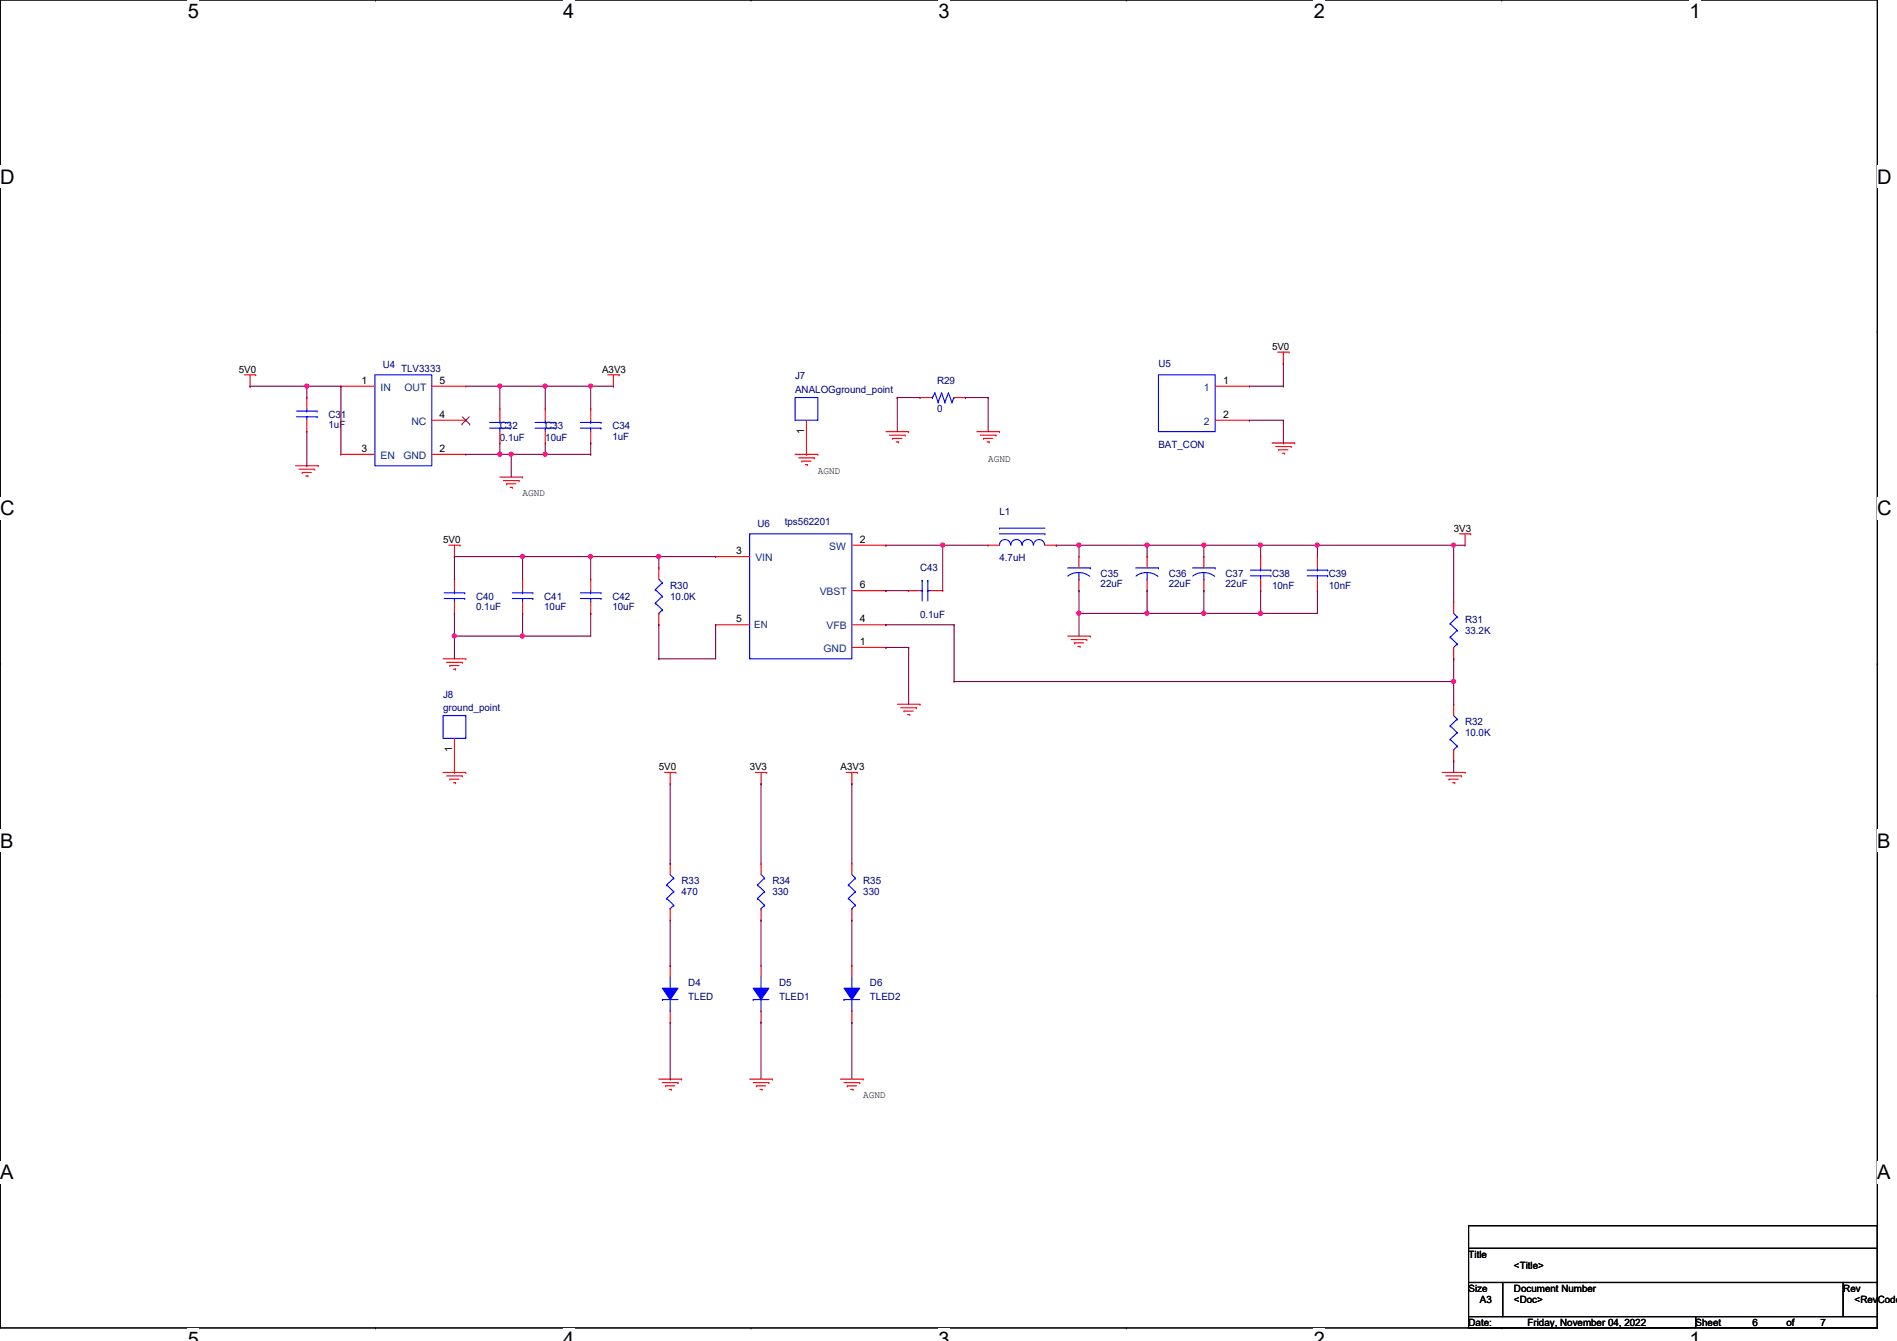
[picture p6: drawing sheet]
<svg xmlns="http://www.w3.org/2000/svg" width="297mm" height="210mm" viewBox="0 0 297 210" stroke-linecap="round" stroke-linejoin="round" font-family="sans-serif">
<path d="M0 0h294v207.9h-294z" fill="none" stroke="#000" stroke-width=".17"/>
<g fill="#fff">
<path d="M29.4 0h1.8v3.5h-1.8z"/>
<path d="M29.4 207.9h1.8v2h-1.8z"/>
</g>
<path d="M58.8 0h.1M58.8 207.9h.1" fill="none" stroke="#000" stroke-width=".17"/>
<g fill="#fff">
<path d="M88.2 0h1.7v3.5h-1.7z"/>
<path d="M88.2 207.9h1.7v2h-1.7z"/>
</g>
<path d="M117.6 0h.1M117.6 207.9h.1" fill="none" stroke="#000" stroke-width=".17"/>
<g fill="#fff">
<path d="M147 0h1.7v3.5h-1.7z"/>
<path d="M147 207.9h1.7v2h-1.7z"/>
</g>
<path d="M176.4 0h.1M176.4 207.9h.1" fill="none" stroke="#000" stroke-width=".17"/>
<g fill="#fff">
<path d="M205.7 0h1.8v3.5h-1.8z"/>
<path d="M205.7 207.9h1.8v2h-1.8z"/>
</g>
<path d="M235.2 0h.1M235.2 207.9h.1" fill="none" stroke="#000" stroke-width=".17"/>
<g fill="#fff">
<path d="M264.5 0h1.8v3.5h-1.8z"/>
<path d="M264.5 207.9h1.8v2h-1.8z"/>
<path d="M0 26h2.3v3.4h-2.3z"/>
<path d="M294 26h2.2v3.4h-2.2z"/>
<path d="M0 77.9h2.3v3.5h-2.3z"/>
<path d="M294 77.9h2.2v3.5h-2.2z"/>
</g>
<path d="M0 51.9h.1M294 51.9h.1" fill="none" stroke="#000" stroke-width=".17"/>
<g fill="#fff">
<path d="M0 129.9h2.1v3.4h-2.1z"/>
<path d="M294 129.9h2v3.4h-2z"/>
</g>
<path d="M0 103.9h.1M294 103.9h.1" fill="none" stroke="#000" stroke-width=".17"/>
<path d="M0 103.9h.1M294 103.9h.1" fill="none" stroke="#000" stroke-width=".16"/>
<g fill="#fff">
<path d="M0 181.8h2.1v3.5h-2.1z"/>
<path d="M294 181.8h2v3.5h-2z"/>
</g>
<path d="M0 155.9h.1M294 155.9h.1M230 191.9h64v3.5h-64zM230 195.4h64v5.3h-64zM230 200.7h5.3v5.4h-5.3zM230 206.1h35.5v1.8h-35.5zM235.3 200.7h53.3v5.4h-53.3zM265.5 206.1h28.5v1.8h-28.5zM288.6 200.7h5.4v5.4h-5.4z" fill="none" stroke="#000" stroke-width=".17"/>
<g fill="none" stroke="#f00" stroke-width=".17">
<path d="M38.3 58.7h1.7M39.2 58.7v1.8M40 58.7h.1M95.2 58.7h1.7M96.1 58.7v1.8M96.9 58.7h.1M200.1 55.1h1.7M201 56.9h.1M201 55.1v1.8M201.8 55.1h.1M39.2 60.5h.1M46.3 72.9h3.5"/>
<path d="M46.8 73.4h2.5M47.3 74h.1M47.3 74h1.5M47.9 74.5h.3M48 62.2h.1M48 67.6h.1M48 62.2v1.8M48 65.8v1.8M48.2 74.5h.1M49.3 73.4h.1M49.8 72.9h.1M78.3 74.7h3.5"/>
<path d="M78.8 75.2h2.5M79.3 75.7h.1M79.3 75.7h1.5M79.9 76.3h.3M80.2 76.3h.1M81.3 75.2h.1M81.8 74.7h.1M85.4 64h.1M85.4 69.3h.1M85.4 64v1.8M85.4 67.6v1.7M96.1 60.5h.1"/>
<path d="M124.5 71.1h3.6M125 71.7h2.5M125.6 72.2h.1M125.6 72.2h1.4M126.1 72.7h.3M126.4 72.7h.1M127.5 71.7h.1M128.1 71.1h.1M138.7 67.6h3.6M139.3 68.1h2.4M139.8 68.6h.1M139.8 68.6h1.4"/>
<path d="M140.3 69.2h.4M140.7 69.2h.1M141.7 68.1h.1M142.3 67.6h.1M152.9 67.6h3.6M153.5 68.1h2.5M154 68.6h.1M154 68.6h1.4M154.6 69.2h.3M154.9 69.2h.1M156 68.1h.1M156.5 67.6h.1"/>
<path d="M199.2 69.3h3.5M199.7 69.9h2.5M200.2 70.4h.1M200.2 70.4h1.5M200.8 71h.3M201.1 71h.1M202.2 69.9h.1M202.7 69.3h.1M70.3 85.3h1.7M71.2 87.1h.1M71.2 90.7h.1M71.2 96h.1"/>
<path d="M71.2 85.3v1.8M71.2 90.7v1.8M71.2 94.2v1.8M72 85.3h.1M81.8 90.7h.1M81.8 96h.1M81.8 90.7v1.8M81.8 94.2v1.8M92.5 90.7h.1M92.5 96h.1M92.5 90.7v1.8M92.5 94.2v1.8"/>
<path d="M103.2 88.9h.1M103.2 97.8h.1M103.2 88.9v1.8M103.2 96v1.8M142.3 92.5h.1M142.3 92.5h1.8M145.8 92.5h1.8M147.6 92.5h.1M154.7 85.3h.1M154.7 85.3h1.8M163.6 85.3h1.8M165.4 85.3h.1"/>
<path d="M167.2 99.6h3.5M170.7 99.6h.1M188.5 87.1h.1M188.5 92.5h.1M188.5 87.1v1.8M188.5 90.7v1.8M206.3 87.1h.1M206.3 92.5h.1M206.3 87.1v1.8M206.3 90.7v1.8M227.6 94.2h.1M227.6 94.2v1.8"/>
<path d="M228.5 83.6h1.8M229.4 85.3h.1M229.4 83.6v1.7M230.3 83.6h.1M69.4 103.1h3.5M69.9 103.7h2.5M70.4 104.2h.1M70.4 104.2h1.5M71 104.7h.3M71.3 104.7h.1M72.4 103.7h.1M72.9 103.1h.1"/>
<path d="M140.5 110.2h3.6M141.1 110.8h2.4M141.6 111.3h.1M141.6 111.3h1.4M142.1 111.8h.3M142.4 111.8h.1M143.5 110.8h.1M144.1 110.2h.1M167.7 100.1h2.5M168.2 100.6h.1M168.2 100.6h1.5M168.8 101.2h.3"/>
<path d="M169.1 101.2h.1M170.2 100.1h.1M227.6 103.1h.1M227.6 101.3v1.8M69.4 120.9h3.5M69.9 121.5h2.5M70.4 122h.1M70.4 122h1.5M71 122.5h.3M71.3 122.5h.1M72.4 121.5h.1M72.9 120.9h.1"/>
<path d="M104.1 120.9h1.7M104.9 122.7h.1M104.9 120.9v1.8M105.8 120.9h.1M118.3 120.9h1.8M119.2 122.7h.1M119.2 135.1h.1M119.2 120.9v1.8M119.2 135.1v1.8M120.1 120.9h.1M132.5 120.9h1.8M133.4 122.7h.1"/>
<path d="M133.4 120.9v1.8M134.3 120.9h.1M225.8 120.9h3.6M226.4 121.5h2.5M226.9 122h.1M226.9 122h1.4M227.5 122.5h.3M227.8 122.5h.1M228.9 121.5h.1M229.4 120.9h.1M119.2 144h.1M119.2 142.2v1.8"/>
<path d="M103.2 168.9h3.5M103.7 169.5h2.5M104.2 170h.1M104.2 170h1.5M104.8 170.5h.3M105.1 170.5h.1M106.2 169.5h.1M106.7 168.9h.1M117.4 168.9h3.5M117.9 169.5h2.5M118.4 170h.1M118.4 170h1.5"/>
<path d="M119 170.5h.3M119.3 170.5h.1M120.4 169.5h.1M120.9 168.9h.1M131.6 168.9h3.6M132.2 169.5h2.4M132.7 170h.1M132.7 170h1.4M133.2 170.5h.4M133.6 170.5h.1M134.6 169.5h.1M135.2 168.9h.1"/>
</g>
<g fill="none" stroke="#00f" stroke-width=".17">
<path d="M46.4 65.2h3.3M46.4 64.3h3.3M48 64.3h.1M48 65.2h.1M48 64v.3M48 65.2v.6M49.7 65.2h.1M49.7 64.3h.1M83.8 67h3.2M83.8 66.1h3.2M85.4 66.1h.1M85.4 67h.1"/>
<path d="M85.4 65.8v.3M85.4 67v.6M87 67h.1M87 66.1h.1M69.6 93.7h3.2M69.6 92.8h3.2M71.2 92.8h.1M71.2 93.7h.1M71.2 92.5v.3M71.2 93.7v.5M72.8 93.7h.1M72.8 92.8h.1"/>
<path d="M80.2 93.7h3.2M80.2 92.8h3.2M81.8 92.8h.1M81.8 93.7h.1M81.8 92.5v.3M81.8 93.7v.5M83.4 93.7h.1M83.4 92.8h.1M90.9 93.7h3.2M90.9 92.8h3.2M92.5 92.8h.1M92.5 93.7h.1"/>
<path d="M92.5 92.5v.3M92.5 93.7v.5M94.1 93.7h.1M94.1 92.8h.1M102.6 92.3h.1M102.6 94.4h.1M102.6 92.3l1.1 1M102.6 94.4l1.1 1.1M103.2 96h.1M103.2 90.7l.5 .5M103.7 91.2h.1M103.7 93.3h.1"/>
<path d="M103.7 95.5h.1M103.7 91.2l-1.1 1.1M103.7 93.3l-1.1 1.1M103.7 95.5l-.5 .5M144.1 92.5h.3M144.4 92.5h.1M144.4 90.8h.1M144.4 90.8v3.3M145.3 90.8h.1M145.3 92.5h.1M145.3 92.5h.5M145.3 90.8v3.3"/>
<path d="M156.5 85.3a.87 .87 0 0 1 .9-.8 .87 .87 0 0 1 .8 .8M156.5 82.7h.1M156.5 82.7h7.1M156.5 83.6h7.1M158.3 85.3a.87 .87 0 0 1 .8-.8 .87 .87 0 0 1 .9 .8M160.1 85.3a.87 .87 0 0 1 .8-.8 .87 .87 0 0 1 .9 .8M161.8 85.3a.87 .87 0 0 1 .9-.8 .87 .87 0 0 1 .9 .8M163.6 83.6h.1M186.7 88.9h3.6M188.5 90.7h.1M188.5 89.6l.7 .1 1 .5M188.5 89.6l-1.1 .2-.6 .4"/>
<path d="M188.5 89.6v1.1M190.3 88.9h.1M204.7 90.1h3.2M204.7 89.2h3.2M206.3 89.2h.1M206.3 90.1h.1M206.3 88.9v.3M206.3 90.1v.6M207.9 90.1h.1M207.9 89.2h.1M227.1 97.6h.1M227.1 99.7h.1"/>
<path d="M227.1 97.6l1.1 1.1M227.1 99.7l1.1 1.1M227.6 96l.6 .6M228.2 96.6h.1M228.2 98.7h.1M228.2 96.6l-1.1 1M228.2 98.7l-1.1 1M227.6 101.3h.1M228.2 100.8h.1M228.2 100.8l-.6 .5M118.6 138.5h.1M118.6 138.5l1.1 1.1"/>
<path d="M119.2 136.9l.5 .6M119.7 137.5h.1M119.7 139.6h.1M119.7 137.5l-1.1 1M119.7 139.6l-1.1 1M117.9 156.5h.1M117.9 156.5h2.5M118.6 140.6h.1M118.6 140.6l1.1 1.1M119.2 142.2h.1M119.2 154.7h.1M119.2 158.2h.1"/>
<path d="M119.2 152.9v1.8M119.2 156.5v1.7M119.7 141.7h.1M119.7 141.7l-.5 .5"/>
</g>
<path d="M117.9 154.7h2.5l-1.2 1.8z" fill-rule="evenodd" fill="#00f"/>
<g fill="none" stroke="#00f" stroke-width=".17">
<path d="M58.7 58.7h8.9v14.2h-8.9zM76.7 67h3.2M76.7 66.1h3.2M78.3 66.1h.1M78.3 67h.1M78.3 65.8v.3M78.3 67v.6M79.9 67h.1M79.9 66.1h.1M145.8 62.2h.2M146 62.2h.1M146.4 61.5h.1"/>
<path d="M146.4 61.5l-.4 .7M146.4 61.5l.5 1.4M146.9 62.9h.1M147.4 61.5h.1M147.4 61.5l-.5 1.4M147.4 61.5l.6 1.4M148 62.9h.1M148.5 61.5h.1M148.5 61.5l-.5 1.4M148.5 61.5l.6 1.4M149.1 62.9h.1M149.4 62.2h.1"/>
<path d="M149.4 62.2l-.3 .7M117.4 83.6h16v19.5h-16zM167.2 88.9h3.5M168.9 90.7h.1M168.9 89.6l.8 .1 .9 .5M168.9 89.6l-1.1 .2-.6 .4M168.9 89.6v1.1M170.7 88.9h.1M177.8 88.9h3.6M179.6 90.7h.1M179.6 89.6l.7 .1 1 .5M179.6 89.6l-1.1 .2-.6 .4"/>
<path d="M179.6 89.6v1.1M181.4 88.9h.1M195.8 90.1h3.2M195.8 89.2h3.2M197.4 89.2h.1M197.4 90.1h.1M197.4 88.9v.3M197.4 90.1v.6M199 90.1h.1M199 89.2h.1M227.1 113.6h.1M227.1 115.7h.1"/>
<path d="M227.1 113.6l1.1 1.1M227.1 115.7l1.1 1.1M227.6 117.3h.1M227.6 112l.6 .6M228.2 112.6h.1M228.2 114.7h.1M228.2 116.8h.1M228.2 112.6l-1.1 1M228.2 114.7l-1.1 1M228.2 116.8l-.6 .5M104.4 138.5h.1M104.4 138.5l1.1 1.1"/>
<path d="M104.9 136.9l.6 .6M105.5 137.5h.1M105.5 139.6h.1M105.5 137.5l-1.1 1M105.5 139.6l-1.1 1M132.8 138.5h.1M132.8 138.5l1.1 1.1M133.4 136.9l.5 .6M133.9 137.5h.1M133.9 139.6h.1M133.9 137.5l-1.1 1M133.9 139.6l-1.1 1"/>
<path d="M103.7 156.5h.1M103.7 156.5h2.5M104.4 140.6h.1M104.4 140.6l1.1 1.1M104.9 142.2h.1M104.9 154.7h.1M104.9 158.2h.1M104.9 152.9v1.8M104.9 156.5v1.7M105.5 141.7h.1M105.5 141.7l-.6 .5M117.9 154.7h2.5l-1.2 1.8z"/>
<path d="M132.8 140.6h.1M132.8 140.6l1.1 1.1M133.4 142.2h.1M133.9 141.7h.1M133.9 141.7l-.5 .5"/>
</g>
<g fill="none" stroke="#f00" stroke-width=".17">
<path d="M53.4 60.5h.1M53.4 71.1h.1M53.4 60.5h5.3M53.4 71.1h5.3M67.6 60.5h5.3M67.6 71.1h5.3M67.6 65.8h5.3M72.9 71.1h.1M72.9 60.5h.1M72.9 65.8h.1M78.3 64h.1M78.3 69.3h.1"/>
<path d="M78.3 64v1.8M78.3 67.6v1.7M144.1 62.2h.1M144.1 62.2h1.7M149.4 62.2h1.8M151.2 62.2h.1M112.1 87.1h.1M112.1 97.8h.1M112.1 97.8h5.3M112.1 87.1h5.3M133.4 92.5h5.3M133.4 97.8h5.3"/>
<path d="M133.4 85.3h5.3M138.7 92.5h.1M138.7 97.8h.1M138.7 85.3h.1M168.9 87.1h.1M168.9 92.5h.1M168.9 87.1v1.8M168.9 90.7v1.8M179.6 87.1h.1M179.6 92.5h.1M179.6 87.1v1.8M179.6 90.7v1.8"/>
<path d="M197.4 87.1h.1M197.4 92.5h.1M197.4 87.1v1.8M197.4 90.7v1.8M133.4 101.3h5.3M138.7 101.3h.1M227.6 110.2h.1M227.6 119.1h.1M227.6 110.2v1.8M227.6 117.3v1.8M104.9 135.1h.1M104.9 135.1v1.8"/>
<path d="M133.4 135.1h.1M133.4 135.1v1.8M104.9 144h.1M104.9 142.2v1.8M119.2 151.1h.1M119.2 151.1v1.8M119.2 158.2v1.8M133.4 144h.1M133.4 142.2v1.8M119.2 160h.1"/>
</g>
<path d="M72.3 66.4h.1M72.4 65.2l1.1 1.2M73.5 65.2l-1.2 1.2M73.5 66.4h.1" fill="none" stroke="#804000" stroke-width=".16"/>
<path d="M103.7 154.7h2.5l-1.3 1.8z" fill-rule="evenodd" fill="#00f"/>
<g fill="none" stroke="#00f" stroke-width=".17">
<path d="M90.9 67h3.2M90.9 66.1h3.2M92.5 66.1h.1M92.5 67h.1M92.5 65.8v.3M92.5 67v.6M94.1 67h.1M94.1 66.1h.1M69.4 112h3.5v3.6h-3.5zM103.7 154.7h2.5l-1.3 1.8zM132.2 156.5h.1M132.2 156.5h2.4"/>
<path d="M133.4 154.7h.1M133.4 158.2h.1M133.4 152.9v1.8M133.4 156.5v1.7"/>
</g>
<path d="M92.5 64h.1M92.5 69.3h.1M92.5 64v1.8M92.5 67.6v1.7M71.2 115.6v5.3M71.2 120.9h.1M104.9 151.1h.1M104.9 151.1v1.8M104.9 158.2v1.8M104.9 160h.1" fill="none" stroke="#f00" stroke-width=".17"/>
<path d="M132.2 154.7h2.4l-1.2 1.8z" fill-rule="evenodd" fill="#00f"/>
<path d="M181.4 58.7h8.9v8.9h-8.9zM124.5 62.2h3.6v3.6h-3.6zM132.2 154.7h2.4l-1.2 1.8z" fill="none" stroke="#00f" stroke-width=".17"/>
<path d="M126.3 71.1h.1M126.3 65.8v5.3M190.3 60.5h5.3M190.3 65.8h5.3M195.6 60.5h.1M195.6 65.8h.1M133.4 151.1h.1M133.4 151.1v1.8M133.4 158.2v1.8M133.4 160h.1" fill="none" stroke="#f00" stroke-width=".17"/>
<path d="M39.2 60.5h.1M39.2 60.5h8.8M48 60.5h.1M48 60.5v1.7" fill="none" stroke="#800040" stroke-width=".17"/>
<circle cx="48" cy="60.4" r=".32" fill="#f0f"/>
<circle cx="48" cy="60.4" r=".32" fill="none" stroke="#f0f" stroke-width=".17"/>
<path d="M48 60.5h.1M48 60.5h5.4M72.9 60.5h5.4M78.3 60.5h.1" fill="none" stroke="#800040" stroke-width=".17"/>
<circle cx="78.2" cy="60.4" r=".32" fill="#f0f"/>
<circle cx="78.2" cy="60.4" r=".32" fill="none" stroke="#f0f" stroke-width=".17"/>
<g fill="none" stroke="#800040" stroke-width=".17">
<path d="M201 56.9h.1M201 56.9v3.6M72.9 71.1h5.4M78.3 71.1h.1M92.5 60.5h.1M92.5 69.3h.1M92.5 60.5v3.5M92.5 69.3v1.8M92.5 60.5h3.6M140.5 62.2h.1M140.5 62.2h3.6M140.5 62.2v5.4"/>
<path d="M151.2 62.2h.1M151.2 62.2h3.5M154.7 62.2h.1M154.7 62.2v5.4"/>
</g>
<circle cx="78.2" cy="71.1" r=".32" fill="#f0f"/>
<circle cx="78.2" cy="71.1" r=".32" fill="none" stroke="#f0f" stroke-width=".17"/>
<path d="M80 71.1h.1M80 71.1v3.6M138.7 85.3h.1M138.7 85.3h8.9" fill="none" stroke="#800040" stroke-width=".17"/>
<circle cx="147.6" cy="85.3" r=".32" fill="#f0f"/>
<circle cx="147.6" cy="85.3" r=".32" fill="none" stroke="#f0f" stroke-width=".17"/>
<path d="M147.6 85.3h.1M147.6 85.3v7.2M147.6 85.3h7.1M165.4 85.3h.1M165.4 85.3h14.2M168.9 85.3h.1M168.9 85.3v1.8" fill="none" stroke="#800040" stroke-width=".17"/>
<circle cx="168.9" cy="85.3" r=".32" fill="#f0f"/>
<circle cx="168.9" cy="85.3" r=".32" fill="none" stroke="#f0f" stroke-width=".17"/>
<path d="M179.6 85.3h.1M179.6 85.3h8.9" fill="none" stroke="#800040" stroke-width=".17"/>
<circle cx="188.5" cy="85.3" r=".32" fill="#f0f"/>
<circle cx="188.5" cy="85.3" r=".32" fill="none" stroke="#f0f" stroke-width=".17"/>
<circle cx="179.6" cy="85.3" r=".32" fill="#f0f"/>
<circle cx="179.6" cy="85.3" r=".32" fill="none" stroke="#f0f" stroke-width=".17"/>
<path d="M71.2 87.1h.1M71.2 87.1h10.6M179.6 85.3h.1M179.6 85.3v1.8M188.5 85.3h.1M188.5 85.3v1.8M188.5 85.3h8.9M197.4 85.3h.1M227.6 85.3h.1M227.6 85.3h1.8M227.6 85.3v8.9" fill="none" stroke="#800040" stroke-width=".17"/>
<circle cx="81.8" cy="87.1" r=".32" fill="#f0f"/>
<circle cx="81.8" cy="87.1" r=".32" fill="none" stroke="#f0f" stroke-width=".17"/>
<path d="M71.2 87.1h.1M71.2 87.1v3.6M81.8 87.1h.1M81.8 87.1v3.6M81.8 87.1h10.7" fill="none" stroke="#800040" stroke-width=".17"/>
<circle cx="92.5" cy="87.1" r=".32" fill="#f0f"/>
<circle cx="92.5" cy="87.1" r=".32" fill="none" stroke="#f0f" stroke-width=".17"/>
<path d="M92.5 87.1h.1M92.5 87.1v3.6M92.5 87.1h19.6M103.2 87.1h.1" fill="none" stroke="#800040" stroke-width=".17"/>
<circle cx="103.1" cy="87.1" r=".32" fill="#f0f"/>
<circle cx="103.1" cy="87.1" r=".32" fill="none" stroke="#f0f" stroke-width=".17"/>
<g fill="none" stroke="#800040" stroke-width=".17">
<path d="M71.2 96h.1M71.2 96v3.6M81.8 96h.1M81.8 96v3.6M92.5 96h.1M92.5 96v3.6M103.2 87.1h.1M103.2 87.1v1.8M138.7 92.5h.1M138.7 92.5h3.6M168.9 92.5h.1M168.9 96h.1"/>
<path d="M168.9 92.5v7.1M179.6 92.5h.1M179.6 92.5v3.5h-10.7M188.5 92.5h.1M188.5 92.5v3.5"/>
</g>
<circle cx="168.9" cy="96" r=".32" fill="#f0f"/>
<circle cx="168.9" cy="96" r=".32" fill="none" stroke="#f0f" stroke-width=".17"/>
<path d="M179.6 96h.1M179.6 96h8.9" fill="none" stroke="#800040" stroke-width=".17"/>
<circle cx="188.5" cy="96" r=".32" fill="#f0f"/>
<circle cx="188.5" cy="96" r=".32" fill="none" stroke="#f0f" stroke-width=".17"/>
<circle cx="179.6" cy="96" r=".32" fill="#f0f"/>
<circle cx="179.6" cy="96" r=".32" fill="none" stroke="#f0f" stroke-width=".17"/>
<path d="M71.2 99.6h.1M71.2 99.6h10.6M103.2 97.8h.1M103.2 97.8v5.3M112.1 97.8h.1M112.1 97.8v5.3M138.7 97.8h.1M138.7 97.8h10.7M149.4 97.8h.1M149.4 97.8v8.9" fill="none" stroke="#800040" stroke-width=".17"/>
<circle cx="81.8" cy="99.5" r=".32" fill="#f0f"/>
<circle cx="81.8" cy="99.5" r=".32" fill="none" stroke="#f0f" stroke-width=".17"/>
<circle cx="71.1" cy="99.5" r=".32" fill="#f0f"/>
<circle cx="71.1" cy="99.5" r=".32" fill="none" stroke="#f0f" stroke-width=".17"/>
<path d="M71.2 99.6h.1M71.2 99.6v3.5M81.8 99.6h.1M81.8 99.6h10.7M103.2 103.1h.1M103.2 103.1h8.9M138.7 101.3h.1M138.7 101.3h3.6M142.3 101.3h.1M142.3 101.3v8.9M227.6 103.1h.1M227.6 103.1v3.6" fill="none" stroke="#800040" stroke-width=".17"/>
<circle cx="227.6" cy="106.7" r=".32" fill="#f0f"/>
<circle cx="227.6" cy="106.7" r=".32" fill="none" stroke="#f0f" stroke-width=".17"/>
<g fill="none" stroke="#800040" stroke-width=".17">
<path d="M80 71.1h5.4M85.4 71.1h.1M85.4 60.5h.1M85.4 60.5v3.5M85.4 60.5h7.1M92.5 60.5h.1M149.4 106.7h.1M149.4 106.7h78.2M227.6 106.7h.1M227.6 119.1h.1M227.6 106.7v3.5M227.6 119.1v1.8"/>
<path d="M104.9 135.1h.1M104.9 122.7v12.4M119.2 122.7h.1M119.2 122.7v12.4M133.4 122.7h.1M133.4 122.7v12.4M104.9 151.1h.1M104.9 144v7.1M119.2 144h.1M119.2 144v7.1M133.4 144h.1M133.4 144v7.1"/>
<path d="M104.9 168.9h.1M104.9 160v8.9M119.2 160h.1M119.2 160v8.9M133.4 160h.1M133.4 160v8.9"/>
</g>
<circle cx="85.4" cy="60.4" r=".32" fill="#f0f"/>
<circle cx="85.4" cy="60.4" r=".32" fill="none" stroke="#f0f" stroke-width=".17"/>
<circle cx="92.5" cy="60.4" r=".32" fill="#f0f"/>
<circle cx="92.5" cy="60.4" r=".32" fill="none" stroke="#f0f" stroke-width=".17"/>
<path d="M85.4 71.1h.1M85.4 69.3v1.8M85.4 71.1h7.1M92.5 71.1h.1" fill="none" stroke="#800040" stroke-width=".17"/>
<circle cx="85.4" cy="71.1" r=".32" fill="#f0f"/>
<circle cx="85.4" cy="71.1" r=".32" fill="none" stroke="#f0f" stroke-width=".17"/>
<path d="M78.3 60.5h.1M78.3 71.1h.1M78.3 60.5v3.5M78.3 69.3v1.8M78.3 60.5h7.1M78.3 71.1h1.7M80 71.1h.1M85.4 60.5h.1" fill="none" stroke="#800040" stroke-width=".17"/>
<circle cx="80" cy="71.1" r=".32" fill="#f0f"/>
<circle cx="80" cy="71.1" r=".32" fill="none" stroke="#f0f" stroke-width=".17"/>
<path d="M48 72.9h.1M48 67.6v5.3M53.4 60.5h.1M53.4 60.5v10.6M197.4 85.3h.1M197.4 85.3v1.8M197.4 85.3h8.9M206.3 85.3h.1" fill="none" stroke="#800040" stroke-width=".17"/>
<circle cx="197.4" cy="85.3" r=".32" fill="#f0f"/>
<circle cx="197.4" cy="85.3" r=".32" fill="none" stroke="#f0f" stroke-width=".17"/>
<path d="M188.5 96h.1M197.4 92.5h.1M197.4 96h.1M197.4 92.5v3.5M206.3 92.5h.1M206.3 92.5v3.5h-17.8" fill="none" stroke="#800040" stroke-width=".17"/>
<circle cx="197.4" cy="96" r=".32" fill="#f0f"/>
<circle cx="197.4" cy="96" r=".32" fill="none" stroke="#f0f" stroke-width=".17"/>
<path d="M206.3 85.3h.1M206.3 85.3v1.8M206.3 85.3h21.3M227.6 85.3h.1" fill="none" stroke="#800040" stroke-width=".17"/>
<circle cx="206.3" cy="85.3" r=".32" fill="#f0f"/>
<circle cx="206.3" cy="85.3" r=".32" fill="none" stroke="#f0f" stroke-width=".17"/>
<circle cx="227.6" cy="85.3" r=".32" fill="#f0f"/>
<circle cx="227.6" cy="85.3" r=".32" fill="none" stroke="#f0f" stroke-width=".17"/>
<path d="M195.6 60.5h5.4M195.6 65.8h5.4M201 60.5h.1M201 65.8h.1M201 69.3h.1M201 65.8v3.5" fill="none" stroke="#800040" stroke-width=".17"/>
<circle cx="48" cy="60.4" r=".32" fill="#f0f"/>
<circle cx="48" cy="60.4" r=".32" fill="none" stroke="#f0f" stroke-width=".17"/>
<circle cx="78.2" cy="60.4" r=".32" fill="#f0f"/>
<circle cx="78.2" cy="60.4" r=".32" fill="none" stroke="#f0f" stroke-width=".17"/>
<circle cx="78.2" cy="71.1" r=".32" fill="#f0f"/>
<circle cx="78.2" cy="71.1" r=".32" fill="none" stroke="#f0f" stroke-width=".17"/>
<circle cx="147.6" cy="85.3" r=".32" fill="#f0f"/>
<circle cx="147.6" cy="85.3" r=".32" fill="none" stroke="#f0f" stroke-width=".17"/>
<circle cx="168.9" cy="85.3" r=".32" fill="#f0f"/>
<circle cx="168.9" cy="85.3" r=".32" fill="none" stroke="#f0f" stroke-width=".17"/>
<circle cx="188.5" cy="85.3" r=".32" fill="#f0f"/>
<circle cx="188.5" cy="85.3" r=".32" fill="none" stroke="#f0f" stroke-width=".17"/>
<circle cx="179.6" cy="85.3" r=".32" fill="#f0f"/>
<circle cx="179.6" cy="85.3" r=".32" fill="none" stroke="#f0f" stroke-width=".17"/>
<circle cx="81.8" cy="87.1" r=".32" fill="#f0f"/>
<circle cx="81.8" cy="87.1" r=".32" fill="none" stroke="#f0f" stroke-width=".17"/>
<circle cx="92.5" cy="87.1" r=".32" fill="#f0f"/>
<circle cx="92.5" cy="87.1" r=".32" fill="none" stroke="#f0f" stroke-width=".17"/>
<circle cx="103.1" cy="87.1" r=".32" fill="#f0f"/>
<circle cx="103.1" cy="87.1" r=".32" fill="none" stroke="#f0f" stroke-width=".17"/>
<circle cx="168.9" cy="96" r=".32" fill="#f0f"/>
<circle cx="168.9" cy="96" r=".32" fill="none" stroke="#f0f" stroke-width=".17"/>
<circle cx="188.5" cy="96" r=".32" fill="#f0f"/>
<circle cx="188.5" cy="96" r=".32" fill="none" stroke="#f0f" stroke-width=".17"/>
<circle cx="179.6" cy="96" r=".32" fill="#f0f"/>
<circle cx="179.6" cy="96" r=".32" fill="none" stroke="#f0f" stroke-width=".17"/>
<circle cx="81.8" cy="99.5" r=".32" fill="#f0f"/>
<circle cx="81.8" cy="99.5" r=".32" fill="none" stroke="#f0f" stroke-width=".17"/>
<circle cx="71.1" cy="99.5" r=".32" fill="#f0f"/>
<circle cx="71.1" cy="99.5" r=".32" fill="none" stroke="#f0f" stroke-width=".17"/>
<circle cx="227.6" cy="106.7" r=".32" fill="#f0f"/>
<circle cx="227.6" cy="106.7" r=".32" fill="none" stroke="#f0f" stroke-width=".17"/>
<circle cx="85.4" cy="60.4" r=".32" fill="#f0f"/>
<circle cx="85.4" cy="60.4" r=".32" fill="none" stroke="#f0f" stroke-width=".17"/>
<circle cx="92.5" cy="60.4" r=".32" fill="#f0f"/>
<circle cx="92.5" cy="60.4" r=".32" fill="none" stroke="#f0f" stroke-width=".17"/>
<circle cx="85.4" cy="71.1" r=".32" fill="#f0f"/>
<circle cx="85.4" cy="71.1" r=".32" fill="none" stroke="#f0f" stroke-width=".17"/>
<circle cx="80" cy="71.1" r=".32" fill="#f0f"/>
<circle cx="80" cy="71.1" r=".32" fill="none" stroke="#f0f" stroke-width=".17"/>
<circle cx="197.4" cy="85.3" r=".32" fill="#f0f"/>
<circle cx="197.4" cy="85.3" r=".32" fill="none" stroke="#f0f" stroke-width=".17"/>
<circle cx="197.4" cy="96" r=".32" fill="#f0f"/>
<circle cx="197.4" cy="96" r=".32" fill="none" stroke="#f0f" stroke-width=".17"/>
<circle cx="206.3" cy="85.3" r=".32" fill="#f0f"/>
<circle cx="206.3" cy="85.3" r=".32" fill="none" stroke="#f0f" stroke-width=".17"/>
<circle cx="227.6" cy="85.3" r=".32" fill="#f0f"/>
<circle cx="227.6" cy="85.3" r=".32" fill="none" stroke="#f0f" stroke-width=".17"/>
<g font-size="3.1">
<text x="29.4" y="2.8">5</text>
<text x="88.2" y="2.8">4</text>
<text x="147" y="2.8">3</text>
<text x="205.7" y="2.8">2</text>
<text x="264.5" y="2.8">1</text>
<text x="0" y="28.7">D</text>
<text x="294" y="28.7">D</text>
<text x="0" y="80.7">C</text>
<text x="294" y="80.7">C</text>
<text x="0" y="132.7">B</text>
<text x="294" y="132.7">B</text>
<text x="0" y="184.6">A</text>
<text x="294" y="184.6">A</text>
<text x="29.4" y="210.7">5</text>
<text x="88.2" y="210.7">4</text>
<text x="147" y="210.7">3</text>
<text x="205.7" y="210.7">2</text>
<text x="264.5" y="210.7">1</text>
</g>
<g font-size="1.6">
<text x="37.4" y="58.3">5V0</text>
<text x="94.3" y="58.3">A3V3</text>
<text x="199.2" y="54.8">5V0</text>
<text x="56.6" y="60.1">1</text>
<text x="68.8" y="60.1">5</text>
<text x="68.8" y="65.4">4</text>
<text x="191.5" y="60.1">1</text>
<text x="191.5" y="65.4">2</text>
<text x="56.6" y="70.7">3</text>
<text x="68.8" y="70.7">2</text>
<text x="125.9" y="67.9" transform="rotate(-90 125.9 67.9)">1</text>
<text x="81.8" y="77.7">AGND</text>
<text x="128.1" y="74.1">AGND</text>
<text x="154.7" y="72.3">AGND</text>
<text x="227.6" y="83.2">3V3</text>
<text x="69.4" y="85">5V0</text>
<text x="115.3" y="86.7">3</text>
<text x="134.6" y="85">2</text>
<text x="134.6" y="92.1">6</text>
<text x="115.3" y="97.4">5</text>
<text x="134.6" y="97.4">4</text>
<text x="134.6" y="101">1</text>
<text x="70.8" y="117.7" transform="rotate(-90 70.8 117.7)">1</text>
<text x="103.2" y="120.6">5V0</text>
<text x="117.4" y="120.6">3V3</text>
<text x="131.6" y="120.6">A3V3</text>
<text x="135.2" y="171.9">AGND</text>
<text x="230" y="196.8">Title</text>
<text x="230" y="202.2">Size</text>
<text x="231.7" y="204">A3</text>
<text x="237.1" y="202.2">Document Number</text>
<text x="237.1" y="198.6">&lt;Title&gt;</text>
<text x="237.1" y="204">&lt;Doc&gt;</text>
<text x="288.6" y="202.2">Rev</text>
<text x="290.4" y="204">&lt;RevCode&gt;</text>
<text x="230" y="207.5">Date:</text>
<text x="239.2" y="207.5">Friday, November 04, 2022</text>
<text x="265.5" y="207.5">Sheet</text>
<text x="274.4" y="207.5">6</text>
<text x="279.7" y="207.5">of</text>
<text x="285.1" y="207.5">7</text>
</g>
<g font-size="1.6" fill="#000080">
<text x="59.9" y="57.6">U4</text>
<text x="62.8" y="58.2">TLV3333</text>
<text x="124.5" y="59.4">J7</text>
<text x="181.4" y="57.4">U5</text>
<text x="51.4" y="65.4">C31</text>
<text x="124.5" y="61.6">ANALOGground_point</text>
<text x="146.7" y="60.1">R29</text>
<text x="146.7" y="64.6">0</text>
<text x="51.4" y="67.1">1uF</text>
<text x="78.3" y="67.2">C32</text>
<text x="78.3" y="69">0.1uF</text>
<text x="85.4" y="67.2">C33</text>
<text x="85.4" y="69">10uF</text>
<text x="95.9" y="67.2">C34</text>
<text x="95.9" y="68.8">1uF</text>
<text x="181.4" y="70.1">BAT_CON</text>
<text x="118.6" y="82.5">U6</text>
<text x="122.9" y="82.2">tps562201</text>
<text x="156.5" y="80.6">L1</text>
<text x="144.1" y="89.5">C43</text>
<text x="156.5" y="87.8">4.7uH</text>
<text x="74.5" y="93.9">C40</text>
<text x="74.5" y="95.5">0.1uF</text>
<text x="85.2" y="93.9">C41</text>
<text x="85.2" y="95.5">10uF</text>
<text x="95.9" y="93.9">C42</text>
<text x="95.9" y="95.5">10uF</text>
<text x="104.9" y="92.1">R30</text>
<text x="104.9" y="93.9">10.0K</text>
<text x="172.3" y="90.3">C35</text>
<text x="172.3" y="91.9">22uF</text>
<text x="183" y="90.3">C36</text>
<text x="183" y="91.9">22uF</text>
<text x="191.9" y="90.3">C37</text>
<text x="191.9" y="91.9">22uF</text>
<text x="199.2" y="90.3">C38</text>
<text x="199.2" y="92.1">10nF</text>
<text x="208.1" y="90.3">C39</text>
<text x="208.1" y="92.1">10nF</text>
<text x="144.1" y="96.7">0.1uF</text>
<text x="229.4" y="97.5">R31</text>
<text x="229.4" y="99.2">33.2K</text>
<text x="69.4" y="109.2">J8</text>
<text x="69.4" y="111.3">ground_point</text>
<text x="229.4" y="113.5">R32</text>
<text x="229.4" y="115.2">10.0K</text>
<text x="106.7" y="138.3">R33</text>
<text x="106.7" y="140.1">470</text>
<text x="120.9" y="138.3">R34</text>
<text x="120.9" y="140.1">330</text>
<text x="135.2" y="138.3">R35</text>
<text x="135.2" y="140.1">330</text>
<text x="107.8" y="154.3">D4</text>
<text x="122" y="154.3">D5</text>
<text x="136.2" y="154.3">D6</text>
<text x="107.8" y="156.5">TLED</text>
<text x="122" y="156.5">TLED1</text>
<text x="136.2" y="156.5">TLED2</text>
</g>
<g font-size="1.6" fill="#004080">
<text x="59.6" y="61.2">IN</text>
<text x="63.3" y="61.2">OUT</text>
<text x="188.5" y="61.2">1</text>
<text x="59.6" y="71.8">EN</text>
<text x="63.2" y="71.8">GND</text>
<text x="64.4" y="66.5">NC</text>
<text x="188.5" y="66.5">2</text>
<text x="118.3" y="87.8">VIN</text>
<text x="129.8" y="86.1">SW</text>
<text x="128.4" y="93.2">VBST</text>
<text x="118.1" y="98.3">EN</text>
<text x="129.4" y="98.5">VFB</text>
<text x="128.9" y="102.1">GND</text>
</g>
</svg>
